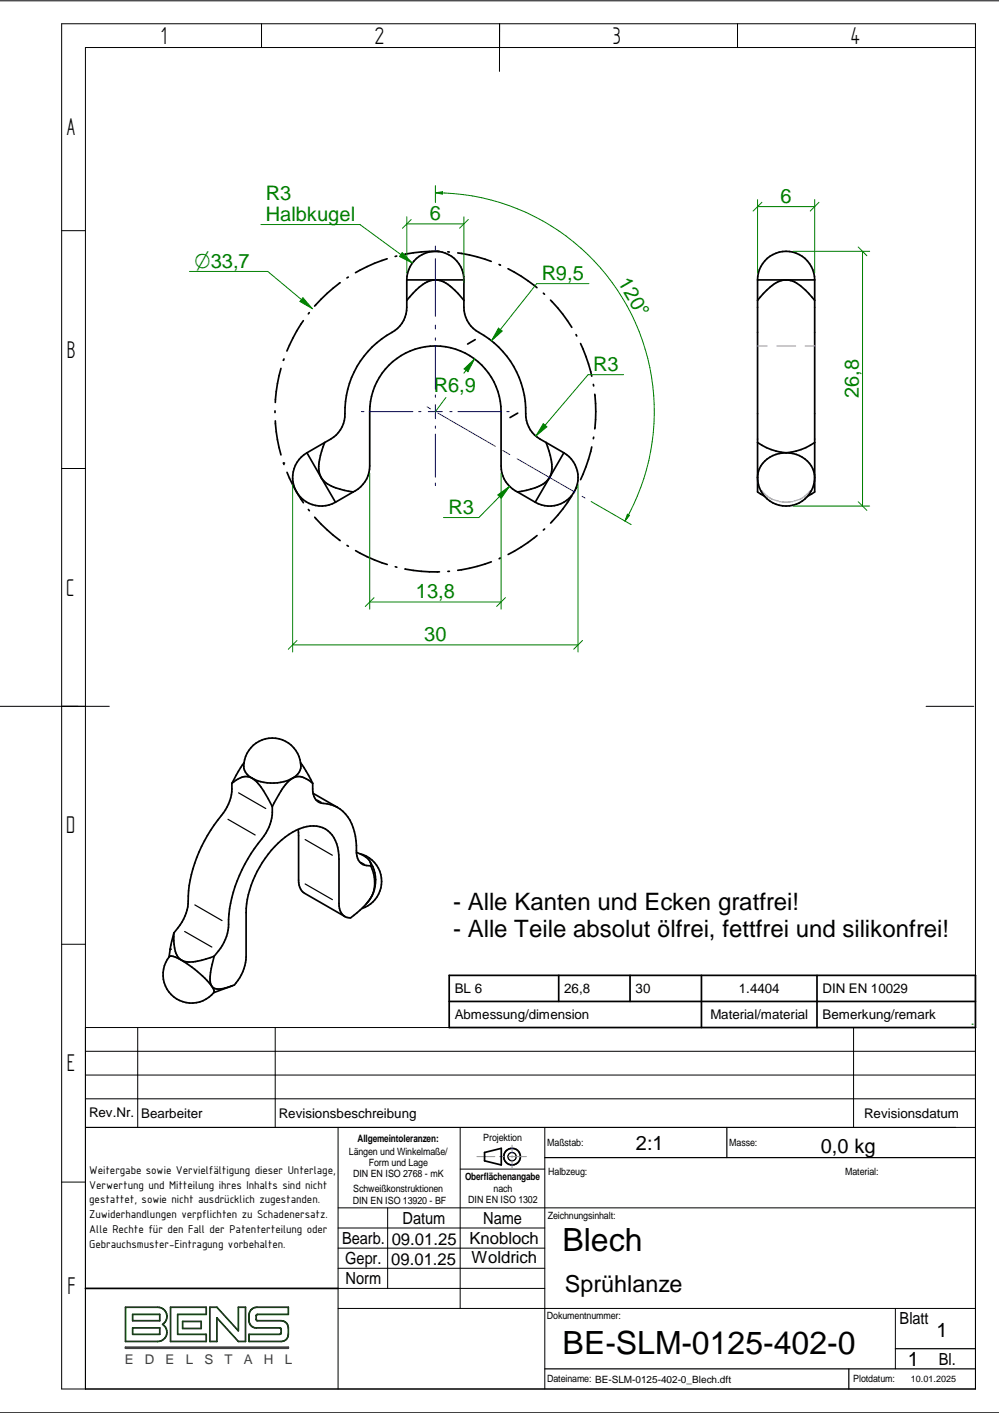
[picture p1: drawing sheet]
<svg xmlns="http://www.w3.org/2000/svg" width="210mm" height="297mm" viewBox="0 0 210 297" stroke-linecap="round" stroke-linejoin="round" font-family="sans-serif">
<g fill="none" stroke="#000" stroke-width=".21">
<path d="M0 .2h209.9M13 5h192v287h-192zM54.9 5v5M105 5l-.1 10M155 5v5M205 10h-187.1v282M13 48.5h4.9M13 98.5h4.9M0 148.5h23M194.6 148.5h10M13 198.5h4.9M17.9 216h187.1"/>
<path d="M28.9 216v21M57.8 216v21M179.3 216v21M17.9 226h187.1M17.9 237h187.1M17.9 231h187.1M17.9 221h187.1M71 237v55M96.7 237v38.1M114.5 237v55M13 248.5h4.9M71 258.1h43.5"/>
<path d="M71 253.9h134M81.4 253.9v16.9M96.7 245.8h17.8M71 275.1h134M71 262.4h43.5M71 266.6h43.5M71 270.8h43.5M188.1 275.1v12.7M0 297h209.9"/>
</g>
<g fill="none" stroke="#000" stroke-width=".25">
<path d="M152.7 237v6.4M114.5 243.4h90.5M114.5 287.8h90.5M178.4 287.8v4.2M188.1 283.5h16.9"/>
<circle cx="107.6" cy="243.2" r=".87"/>
</g>
<g fill="none" stroke="#000" stroke-width=".36">
<path d="M71.5 59.4l-.2 .1a35.3 35.3 0 0 0-5.2 4.8M73.2 58.3l-.3 .1M81.3 54.4l-2.6 1-4 1.9M83.4 53.8l-.4 .1M85.5 58.8h12M85.5 58.8v5.8a6 6 0 0 1-3.1 5.3 19.1 19.1 0 0 0-9.9 17.8 6.4 6.4 0 0 1-4.3 5.3M92.3 52.9l-.4-.1a33.1 33.1 0 0 0-6.8 .6M94.1 52.9l.3 .1M96.2 53.2l.8 .1a32.9 32.9 0 0 1 6.2 1.6M97.5 58.8v5.8a6.1 6.1 0 0 0 3.1 5.3 19.1 19.1 0 0 1 9.9 17.8 6.4 6.4 0 0 0 4.2 5.3M97.5 58.8a6 6 0 0 0-6-6 6 6 0 0 0-6 6M104.9 55.6l.3 .1"/>
<path d="M106.7 56.5a32.1 32.1 0 0 1 6.1 4M59 77.4a31.3 31.3 0 0 0-1.2 7.2M59.7 75.5l-.2 .3M63.7 67.4l-1.3 2.2-2.1 4.2M65 65.7l-.2 .3M85.5 63.1a11 11 0 0 1 5.1-4.1 4.7 4.7 0 0 1 4.3 1.4l2.6 2.7M99.8 71.4l-1.5 .9M114.2 61.6l.2 .2M115.7 63.1l.3 .4a32.5 32.5 0 0 1 4.1 5.3M121 70.3l.2 .3M122 72.2l1.7 4.3 .6 2.6M57.8 86.4v.3"/>
<path d="M57.8 88.5l.1 .6a32.5 32.5 0 0 0 1.1 6.5M59.6 97.3l.1 .3M60.3 99.3l1.3 2.7 2.2 3.7M64.5 95.2l3 5.2M64.5 95.2a6 6 0 0 0-2.2 8.2 6 6 0 0 0 8.2 2.2M68.2 93a11 11 0 0 0-1.1 6.5l.4 .9M68.2 93l-3.7 2.2M108.8 86.8l-1.6 1M114.7 93a11.2 11.2 0 0 1 1.1 6.5 5.2 5.2 0 0 1-4.3 3.3l-2.8 .6M114.7 93l3.8 2.2M118.5 95.2l-6 10.4M118.5 95.2a6 6 0 0 1 2.2 8.2 6 6 0 0 1-8.2 2.2"/>
<path d="M124.3 94l-.6 2.5-1.7 4.3M124.7 80.8v.3M124.7 91.9v.3M125 82.9v.2a32.4 32.4 0 0 1 0 7M64.8 107.1l.2 .3M66.1 108.7l2.6 2.7 2.8 2.2M67.5 100.4a7.3 7.3 0 0 0 4.8 2.7l1.9 .3M67.5 100.4l3 5.2M72.9 114.7l.3 .1M74.2 103.4a6.1 6.1 0 0 0 3.5-5.4v-11.5a13.8 13.8 0 0 1 13.8-13.8 13.8 13.8 0 0 1 13.8 13.8v11.5a6 6 0 0 0 3.4 5.4M74.2 103.4l-3.7 2.2M74.7 115.8l4 1.9 2.7 1"/>
<path d="M83.1 119.1l.3 .1M85.1 119.6h.1a32.9 32.9 0 0 0 7.1 .6M103.2 118.1l-2.9 1-4.1 .8M105.2 117.3l-.3 .2M108.7 103.4l3.8 2.2M112.8 112.6l-3.3 2.4-2.7 1.6M114.4 111.2l-.2 .2M120.1 104.2a32.9 32.9 0 0 1-4.4 5.8M121.2 102.4l-.2 .3M94.4 120.1h-.3M101.8 242.3l3.5-.9v3.5l-3.5-.9zM17.9 270.8h53.1"/>
<circle cx="107.6" cy="243.2" r="1.75"/>
</g>
<path d="M100.2 243.1h3.8M104.9 243.1h1M106.8 243.1h3.8M107.6 240.7v1.8M107.6 242.9v.5M107.6 243.8v1.8" fill="none" stroke="#229aff" stroke-width=".21"/>
<path d="M26.4 274.8h6.7a1.95 1.95 0 0 1 1.9 1.4 1.95 1.95 0 0 1-.8 2.2 1.95 1.95 0 0 1 .8 2.2 1.95 1.95 0 0 1-1.9 1.4h-6.7zM27.9 276.3h5.7v1.3h-5.7zM27.9 279.1h5.7v1.4h-5.7zM35.8 274.8h7.5v1.5h-6v4.2h6v1.5h-7.5zM38.4 277.8h3.9v1.5h-3.9zM44.1 274.8h1.5l4.5 5v-5h1.5v7.2h-1.5l-4.5-5v5h-1.5zM52.7 275.4l.6-.4 .7-.2h6.6v1.5h-6.5l-.3 .3v.7l.2 .3h5.1l.6 .2a1.49 1.49 0 0 1 .9 1.3 2.9 2.9 0 0 1-.3 2.3l-.6 .5-.6 .1h-6.8v-1.5h6.5l.3-.3v-.8l-.3-.3h-5.3l-.8-.5a3.4 3.4 0 0 1-.2-2.9z" fill="none" stroke="#004000" stroke-width=".36"/>
<path d="M26.4 283.2h34.2v.2h-34.2z" fill="none" stroke="#3f3f3f" stroke-width=".36"/>
<path d="M204.2 215.3h.1M204.2 216h.1" fill="none" stroke="#008000" stroke-width=".25"/>
<circle cx="59.6" cy="97.3" r=".18" fill="#000"/>
<path d="M39.8 57.1h16.5l9.3 7.8M63.6 62.6l2 2.3-2.6-1.5z" fill="none" stroke="#008000" stroke-width=".21"/>
<path d="M63.6 62.6l2 2.3-2.6-1.5z" fill="#008000"/>
<path d="M54.8 47.2h20.8l11 8.1M84.5 53.1l2.1 2.2-2.7-1.4zM85.5 45.6v11.7M85.5 47.1h12M86.4 46.1l-1.8 1.9M97.5 45.6v13.9M98.4 46.1l-1.8 1.9" fill="none" stroke="#008000" stroke-width=".21"/>
<path d="M84.5 53.1l2.1 2.2-2.7-1.4z" fill="#008000"/>
<g fill="none" stroke="#000" stroke-width=".36">
<path d="M159.2 58.8v44.6l1.3 .8M159.2 58.8h12M171.2 58.8v44.6l-1.4 .9M171.2 58.8a6 6 0 0 0-6-6 6 6 0 0 0-6 6M171.2 63.1a13 13 0 0 0-4.7-4 4.5 4.5 0 0 0-4.7 1.3l-2.6 2.7M159.2 93a12.1 12.1 0 0 0 6 2.2M160.7 96.9a6.3 6.3 0 0 1 10.3 2.2 5.9 5.9 0 0 1-6.1 7.3 5.9 5.9 0 0 1-5.3-7.8zM171.2 93a12.1 12.1 0 0 1-6 2.2M48.7 164.7a9.9 9.9 0 0 1-3 7.7 29.5 29.5 0 0 0-6.2 18.2 11.3 11.3 0 0 1-3 5.5M51.3 160.3l-1.2 1.9-1.4 2.5M53 163.6a3 3 0 0 1-1.6-3.9 6 6 0 0 1 6.7-4.5 6 6 0 0 1 5.1 6.3l-.6 1.2-1.1 .9M53 163.6a10.5 10.5 0 0 1 3.3 4.3l.9 1.7"/>
<path d="M53 163.6a3.2 3.2 0 0 0-3.8 .7l-.5 .4M53 163.6a9.3 9.3 0 0 0 8.5 0M57.2 169.6a10 10 0 0 1-3 7.7 29.4 29.4 0 0 0-6.3 18.2 10.8 10.8 0 0 1-2.9 5.5M61.5 163.6a2.98 2.98 0 0 1 3.3 .4l.9 .7M61.5 163.6a10.8 10.8 0 0 0-3.4 4.3l-.9 1.7M62.7 174.3l.1 11.2 .4 1.4 .8 .9 8.5 4.9M63.1 160.3l1.2 1.9 1.4 2.5M65.7 164.7a4.2 4.2 0 0 0 1 3.8 3.1 3.1 0 0 0 2 .5 7.5 7.5 0 0 1 6 6.8l.2 3a2.72 2.72 0 0 0 3 3.2M65.8 166.8l5.2 3M74.9 179.2a5.2 5.2 0 0 1 2.8 1.9l.2 .9M75.6 179.5a6 6 0 0 1 4.6 5.6 6 6 0 0 1-4.1 5.9M36.5 196.1a7.5 7.5 0 0 0 1 5.3l.6 .4"/>
<path d="M36.5 196.1l-.6 2.6-.4 2.5M77.7 181a7.4 7.4 0 0 1 .7 6.7M77.9 182a7.9 7.9 0 0 1 .5 5.7M78.4 187.7l-.7 1.3-.7 .9M78.4 187.7a13.4 13.4 0 0 1-4.7 5.3 2.54 2.54 0 0 1-2.5-3.1v-9.3a6.7 6.7 0 0 0-3.4-6.6 7.8 7.8 0 0 0-7.1 1.4 21.9 21.9 0 0 0-9 16.5v9.3a9.5 9.5 0 0 1-2.4 5.9 6.5 6.5 0 0 1-4.2 .7l-.6-.5M38.1 201.8l2.2 1.5a20.6 20.6 0 0 1 4.2 4M38.1 201.8a2.88 2.88 0 0 0-2.5-.7 6 6 0 0 0 .9 8.5 6 6 0 0 0 8.5-1.1l-.5-1.2M45 201a11.4 11.4 0 0 1-6.1 1.1l-.8-.3M45 201l-.4 1.7a6.5 6.5 0 0 0-.1 4.6M48.9 207.2l-4 1.5M94.4 205h110.6v11h-110.6zM94.4 210.5h110.6"/>
<path d="M117.4 205v5.5M132.4 205v5.5M147.4 205v11M171.7 205v11"/>
</g>
<g fill="none" stroke="#f0f" stroke-width=".25">
<path d="M159.2 72.7h2M163.2 72.7h4M169.2 72.7h2M159.2 100.4l.2 1.4M160.1 103.1l1.1 1.2 1.1 .7M160.5 104.2l.8 .4M162 104.9l1.6 .4M163.7 105.4h.1M163.7 105.4l1.5 .2M164.4 105.5l.8 .1M166 105.5l-.8 .1M166.6 105.4l-1.4 .2"/>
<path d="M168.3 104.9l-1.5 .4M169.8 104.3l-.7 .3M170.2 103.1l-1.1 1.2-1.1 .6M171.2 100.4l-.3 1.4"/>
</g>
<path d="M159.2 43.4h12M159.2 42v15.3M160.1 42.5l-1.9 1.9M171.2 42v15.3M172.1 42.5l-1.9 1.9M97.5 77.6l2.2-2.1-1.4 2.6zM99.7 75.5l-2.2 2.9M93.7 83.5l-2.2 3" fill="none" stroke="#008000" stroke-width=".21"/>
<path d="M47.9 172.2l5.7 3.3M50.1 166.7l5.7 3.3M64.1 176.5l5.7 3.3M66.7 168.2l.8 .4M38.8 195.8l5.7 3.3M40.9 190.2l5.8 3.3M64.1 185.8l5.8 3.3M75.9 181.3l.7 .4" fill="none" stroke="#000" stroke-width=".25"/>
<circle cx="35.8" cy="199.5" r=".18" fill="#000"/>
<g fill="none" stroke="#00f" stroke-width=".21">
<path d="M91.5 51.7v.9M91.5 54.4v12.1M91.5 68.3v.9M91.5 71v.6M91.5 72.7v9.1M75.9 86.5h.6M77.7 86.5h9.1M87.9 86.5h.6M89.7 85.5l.8 .5M90 86.5h3M91.5 83v.5M91.5 89.5v.6"/>
<path d="M91.5 91.2v9.2M91.5 85v3M92 86.8l12.1 7M94.5 86.5h.5M96.2 86.5h9.1M105.6 94.7l1.5 .9M106.4 86.5h.6M108.7 96.5l12.1 6.9M91.5 101.5v.6M122.3 104.3l.6 .4"/>
</g>
<path d="M97.5 77.6l2.2-2.1-1.4 2.6z" fill="#008000"/>
<path d="M91.5 39v3.6M77.7 99.5v28.6M105.3 99.5v28.6M124.2 105.4l8.4 4.9M131.8 108.1l.5 .3-1 1.1zM77.7 126.6h27.6M78.6 125.6l-1.8 1.9M106.2 125.6l-1.8 1.9" fill="none" stroke="#008000" stroke-width=".21"/>
<path d="M131.8 108.1l.5 .3-1 1.1z" fill="#008000"/>
<path d="M91.5 40.5l1.5-.2v.5z" fill="none" stroke="#008000" stroke-width=".21"/>
<path d="M91.5 40.5l1.5-.2v.5z" fill="#008000"/>
<path d="M91.5 40.5a46 46 0 0 1 39.8 69M131 78.8h-7.4l-11 12.9M114.2 89.1l.7 .6-2.3 2z" fill="none" stroke="#008000" stroke-width=".21"/>
<path d="M114.2 89.1l.7 .6-2.3 2z" fill="#008000"/>
<path d="M104.6 104l2.5-1.8-1.8 2.5zM107.1 102.2l-6.5 6.6h-7.4" fill="none" stroke="#008000" stroke-width=".21"/>
<path d="M104.6 104l2.5-1.8-1.8 2.5z" fill="#008000"/>
<path d="M123.7 59.6h-10.9l-9.5 12M104.7 69l.8 .6-2.2 2z" fill="none" stroke="#008000" stroke-width=".21"/>
<path d="M104.7 69l.8 .6-2.2 2z" fill="#008000"/>
<path d="M166.7 52.8h16M180.3 51.9l1.8 1.9M181.2 52.8v53.6M61.5 101.9v35.2M121.5 101.9v35.2M166.7 106.4h16M180.3 105.5l1.8 1.8M61.5 135.6h60M62.4 134.6l-1.8 1.9M122.4 134.6l-1.9 1.9" fill="none" stroke="#008000" stroke-width=".21"/>
<g font-size="6.7">
<text x="118.2" y="262.9">Blech</text>
<text x="118.2" y="284.6">BE-SLM-0125-402-0</text>
</g>
<g font-size="5.8">
<text x="33.8" y="9.2">1</text>
<text x="78.8" y="9.2">2</text>
<text x="128.8" y="9.2">3</text>
<text x="178.8" y="9.2">4</text>
<text x="14" y="28.4">A</text>
<text x="14" y="75.2">B</text>
<text x="13.9" y="125.2">C</text>
<text x="13.9" y="175.2">D</text>
<text x="14" y="225.2">E</text>
<text x="14.2" y="271.9">F</text>
</g>
<g font-size="5">
<text x="95.2" y="191.3">- Alle Kanten und Ecken gratfrei!</text>
<text x="95.2" y="196.9">- Alle Teile absolut ölfrei, fettfrei und silikonfrei!</text>
</g>
<text font-size="4.9" x="118.7" y="271.5">Sprühlanze</text>
<text font-size="4.6" fill="#008000" x="40.9" y="56.3">O33,7</text>
<g font-size="4.2" fill="#008000">
<text x="55.9" y="42">R3</text>
<text x="55.9" y="46.4">Halbkugel</text>
<text x="90.3" y="46.3">6</text>
<text x="164" y="42.7">6</text>
<text x="113.8" y="58.9">R9,5</text>
<text x="129.8" y="59.4" transform="rotate(60 129.8 59.4)">120°</text>
<text x="91.1" y="82.5">R6,9</text>
<text x="124.6" y="78">R3</text>
<text x="180.5" y="83.7" transform="rotate(-90 180.5 83.7)">26,8</text>
<text x="94.2" y="108.1">R3</text>
<text x="87.4" y="125.8">13,8</text>
<text x="89.1" y="134.8">30</text>
</g>
<g font-size="4.2">
<text x="133.6" y="241.8">2:1</text>
<text x="172.5" y="242.4">0,0 kg</text>
<text x="196.8" y="281.1">1</text>
<text x="190.8" y="287.1">1</text>
</g>
<g font-size="3.5">
<text x="84.6" y="257.2">Datum</text>
<text x="101.5" y="257.2">Name</text>
<text x="71.9" y="261.5">Bearb.</text>
<text x="82.3" y="261.7">09.01.25</text>
<text x="98.6" y="261.5">Knobloch</text>
<text x="72.5" y="265.7">Gepr.</text>
<text x="72.6" y="269.9">Norm</text>
<text x="82.2" y="265.8">09.01.25</text>
<text x="99.1" y="265.6">Woldrich</text>
<text x="189" y="278.4">Blatt</text>
<text x="197.3" y="286.9">Bl.</text>
</g>
<g font-size="2.8">
<text x="95.5" y="208.7">BL 6</text>
<text x="118.6" y="208.7">26,8</text>
<text x="133.6" y="208.7">30</text>
<text x="155.3" y="208.7">1.4404</text>
<text x="172.8" y="208.7">DIN EN 10029</text>
<text x="95.5" y="214.2">Abmessung/dimension</text>
<text x="149.3" y="214.2">Material/material</text>
<text x="172.8" y="214.2">Bemerkung/remark</text>
<text x="18.7" y="234.9">Rev.Nr.</text>
<text x="29.7" y="234.9">Bearbeiter</text>
<text x="58.6" y="234.9">Revisionsbeschreibung</text>
<text x="181.6" y="234.9">Revisionsdatum</text>
</g>
<g font-size="2.8" fill="#3f3f3f">
<text x="26.2" y="286.8">E</text>
<text x="30.4" y="286.8">D</text>
<text x="34.8" y="286.8">E</text>
<text x="39" y="286.8">L</text>
<text x="42.9" y="286.8">S</text>
<text x="47.2" y="286.8">T</text>
<text x="51.2" y="286.8">A</text>
<text x="55.5" y="286.8">H</text>
<text x="59.8" y="286.8">L</text>
</g>
<g font-size="2.6">
<text x="18.8" y="246.7">Weitergabe sowie Vervielfältigung dieser Unterlage,</text>
<text x="18.8" y="249.9">Verwertung und Mitteilung ihres Inhalts sind nicht</text>
<text x="18.8" y="253">gestattet, sowie nicht ausdrücklich zugestanden.</text>
<text x="18.8" y="256.1">Zuwiderhandlungen verpflichten zu Schadenersatz.</text>
<text x="18.8" y="259.2">Alle Rechte für den Fall der Patenterteilung oder</text>
<text x="18.8" y="262.4">Gebrauchsmuster-Eintragung vorbehalten.</text>
</g>
<g font-size="2.1">
<text x="75.1" y="240">Allgemeintoleranzen:</text>
<text x="101.5" y="239.8">Projektion</text>
<text x="73.3" y="242.8">Längen und Winkelmaße/</text>
<text x="77.5" y="245.1">Form und Lage</text>
<text x="115" y="240.9">Maßstab:</text>
<text x="153.2" y="240.9">Masse:</text>
<text x="74.2" y="247.5">DIN EN ISO 2768 - mK</text>
<text x="74.2" y="250.7">Schweißkonstruktionen</text>
<text x="97.7" y="248">Oberflächenangabe</text>
<text x="103.7" y="250.6">nach</text>
<text x="115.2" y="246.9">Halbzeug:</text>
<text x="177.6" y="247">Material:</text>
<text x="74.1" y="253">DIN EN ISO 13920 - BF</text>
<text x="98.4" y="253">DIN EN ISO 1302</text>
<text x="115.1" y="256.2">Zeichnungsinhalt:</text>
<text x="114.9" y="277.4">Dokumentnummer:</text>
<text x="115" y="290.6">Dateiname: BE-SLM-0125-402-0_Blech.dft</text>
<text x="179.3" y="290.6">Plotdatum:</text>
</g>
<text font-size="1.9" x="191.4" y="290.5">10.01.2025</text>
</svg>
